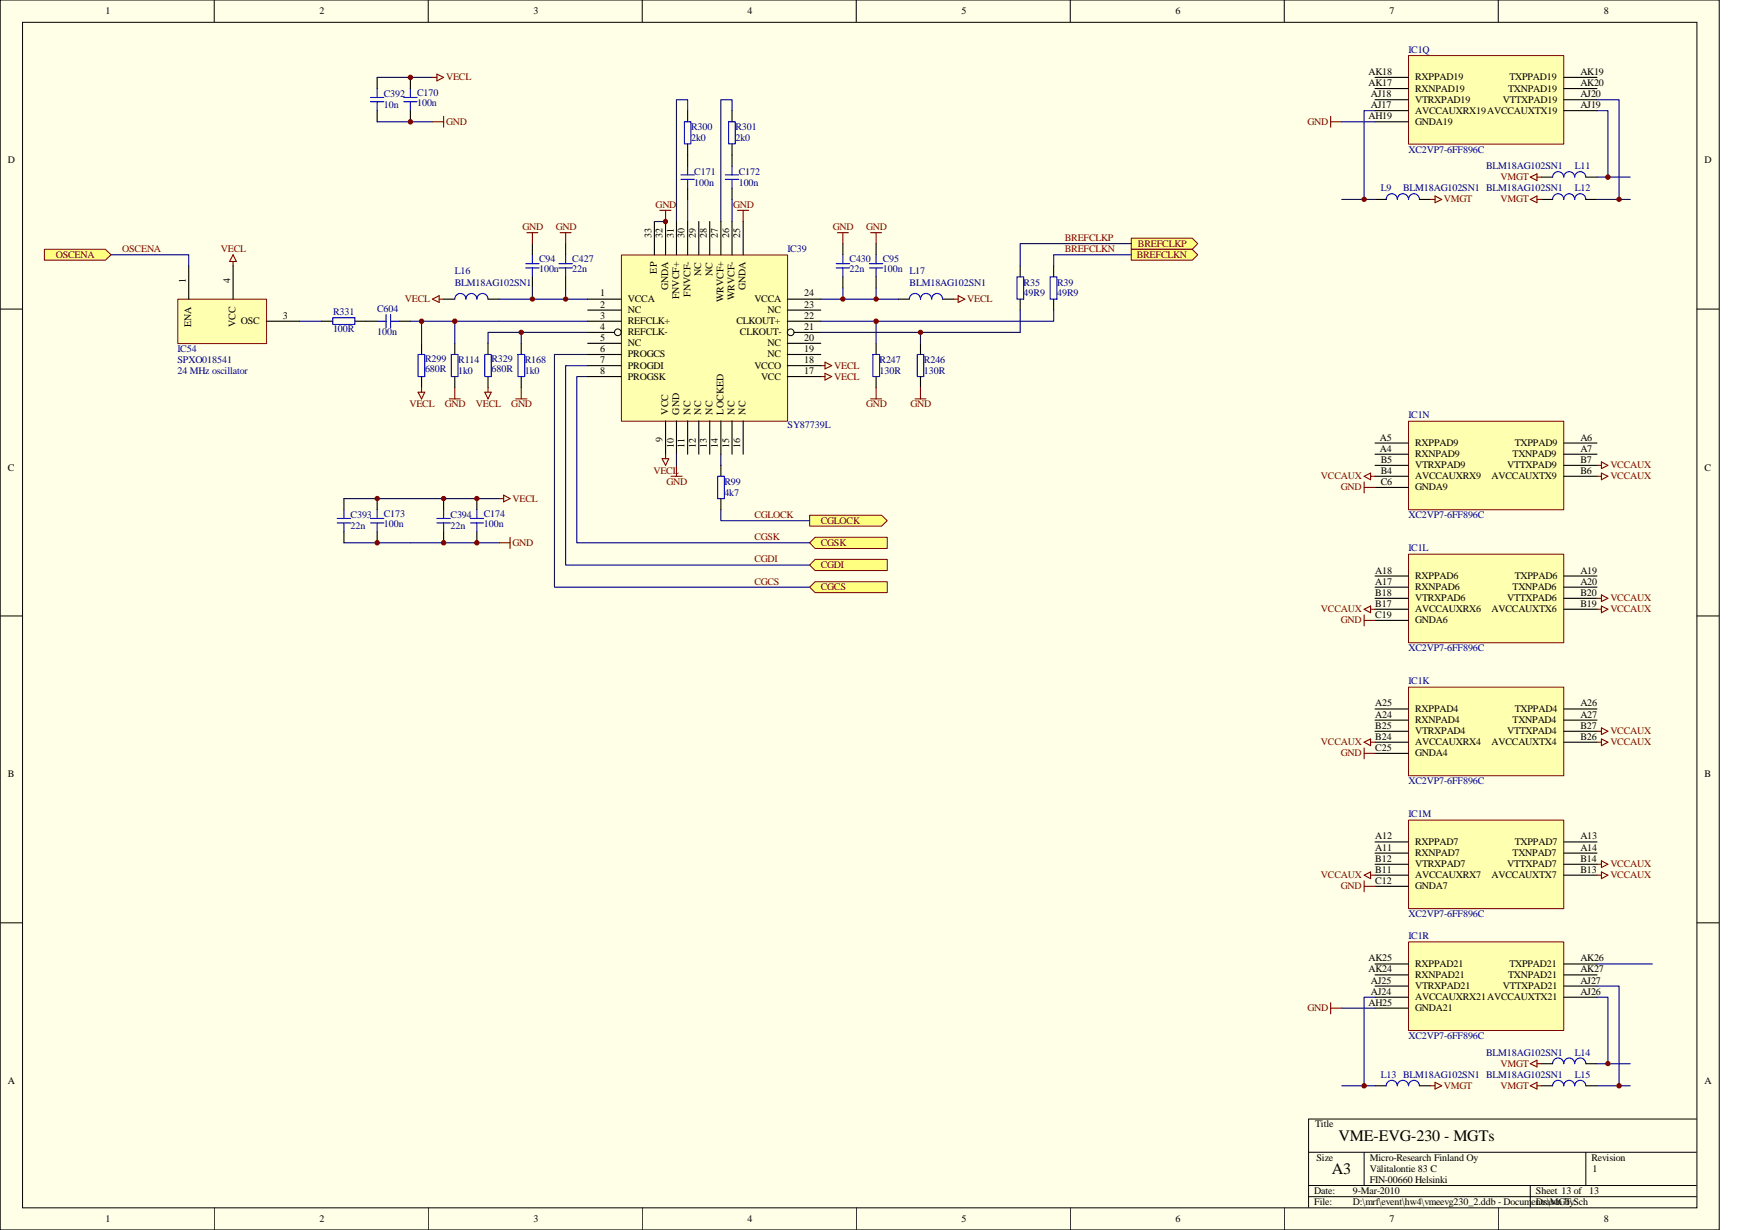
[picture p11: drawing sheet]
<svg xmlns="http://www.w3.org/2000/svg" width="297mm" height="210mm" viewBox="0 0 297 210" stroke-linecap="round" stroke-linejoin="round" font-family="sans-serif">
<path d="M0 0h293.5v209.9h-293.5z" fill="#ffffe8"/>
<g fill="none" stroke="#000" stroke-width=".17">
<path d="M0 0h293.5v209.9h-293.5zM3.8 3.8h285.9v202.3h-285.9zM36.6 0v3.8M73.1 0v3.8M109.6 0v3.8M146.2 0v3.8M182.7 0v3.8M219.2 0v3.8M255.8 0v3.8M0 52.7h3.8M289.6 52.7h3.9M0 105.1h3.8"/>
<path d="M289.6 105.1h3.9M0 157.5h3.8M289.6 157.5h3.9M223.4 196.6h66.2M232.9 196.6v5.7M270.7 196.6v5.7M289.6 191h-66.2v15.1M36.6 206.1v3.8M73.1 206.1v3.8M109.6 206.1v3.8M146.2 206.1v3.8M182.7 206.1v3.8"/>
<path d="M219.2 206.1v3.8M223.4 202.3h66.2M223.4 204.2h66.2M255.8 206.1v3.8M261.2 202.3v3.8"/>
</g>
<path d="M240.5 117.3h26.5v15.1h-26.5z" fill="#ffffb0"/>
<path d="M240.4 117.3h26.6v15.1h-26.6z" fill="none" stroke="#800000" stroke-width=".17"/>
<path d="M234.7 126.7h5.8M234.7 124.8h5.8M234.7 122.9h5.8M234.7 121h5.8M234.7 128.6h5.8M267 126.7h5.6M267 124.8h5.6M267 122.9h5.6M267 121h5.6" fill="none" stroke="#000" stroke-width=".19"/>
<path d="M240.5 94.6h26.5v15.1h-26.5z" fill="#ffffb0"/>
<path d="M240.4 94.6h26.6v15.1h-26.6z" fill="none" stroke="#800000" stroke-width=".17"/>
<path d="M234.7 98.3h5.8M267 98.3h5.6M234.7 104h5.8M234.7 102.1h5.8M234.7 100.2h5.8M234.7 105.9h5.8M267 104h5.6M267 102.1h5.6M267 100.2h5.6" fill="none" stroke="#000" stroke-width=".19"/>
<path d="M240.5 140h26.5v15.1h-26.5z" fill="#ffffb0"/>
<path d="M240.4 140h26.6v15.1h-26.6z" fill="none" stroke="#800000" stroke-width=".17"/>
<path d="M234.7 149.4h5.8M234.7 147.5h5.8M234.7 145.6h5.8M234.7 143.7h5.8M234.7 151.3h5.8M267 149.4h5.6M267 147.5h5.6M267 145.6h5.6M267 143.7h5.6" fill="none" stroke="#000" stroke-width=".19"/>
<path d="M240.5 71.9h26.5v15.1h-26.5z" fill="#ffffb0"/>
<path d="M240.4 71.9h26.6v15.1h-26.6z" fill="none" stroke="#800000" stroke-width=".17"/>
<path d="M234.7 79.4h5.8M234.7 77.5h5.8M234.7 75.6h5.8M267 79.4h5.6M267 77.5h5.6M267 75.6h5.6M234.7 81.3h5.8M234.7 83.2h5.8M267 81.3h5.6" fill="none" stroke="#000" stroke-width=".19"/>
<g fill="none" stroke="#800000" stroke-width=".19">
<path d="M272.6 79.4h.8M273.4 78.8l1.1 .6-1.1 .6zM232.9 82.3v1.8M232.9 83.2h1.8M232.9 81.3l1.1-.6v1.2zM234 81.3h.7M272.6 81.3h.8M273.4 80.7l1.1 .6-1.1 .6zM232.9 104.9v1.9M232.9 105.9h1.8M232.9 104l1.1-.6v1.2zM234 104h.7"/>
<path d="M272.6 104h.8M272.6 102.1h.8M273.4 101.5l1.1 .6-1.1 .6zM273.4 103.4l1.1 .6-1.1 .6zM232.9 127.6v1.9M232.9 128.6h1.8M232.9 126.7l1.1-.6v1.2zM234 126.7h.7M272.6 126.7h.8M272.6 124.8h.8M273.4 124.2l1.1 .6-1.1 .5zM273.4 126.1l1.1 .6-1.1 .6z"/>
<path d="M232.9 150.3v1.9M232.9 151.3h1.8M232.9 149.4l1.1-.6v1.1zM234 149.4h.7M272.6 149.4h.8M272.6 147.5h.8M273.4 146.9l1.1 .6-1.1 .5zM273.4 148.8l1.1 .6-1.1 .5z"/>
</g>
<path d="M240.5 9.5h26.5v15.1h-26.5z" fill="#ffffb0"/>
<path d="M240.4 9.5h26.6v15.1h-26.6z" fill="none" stroke="#800000" stroke-width=".17"/>
<g fill="none" stroke="#000" stroke-width=".19">
<path d="M64.4 13.2v1.9M64.4 18.9v1.9M70.1 13.2v1.9M70.1 18.9v1.9M117.4 18.9v1.9M125 18.9v1.9M234.7 18.9h5.8M234.7 17h5.8M234.7 15.1h5.8M234.7 13.2h5.8M267 18.9h5.6M267 17h5.6"/>
<path d="M267 15.1h5.6M267 13.2h5.6M117.4 24.6v3.8M117.4 32.1v1.9M125 24.6v3.8M125 32.1v1.9M234.7 20.8h5.8M234.7 34h1.9M242.3 34h1.9M263.1 30.2h1.9M263.1 34h1.9M270.7 30.2h1.9"/>
<path d="M270.7 34h1.9M75.7 51.1h1.9M83.3 51.1h1.9M90.9 41.6v1.9M90.9 47.2v1.9M96.6 41.6v1.9M96.6 47.2v1.9M143.9 41.6v1.9M143.9 47.2v1.9M149.6 41.6v1.9M149.6 47.2v1.9M153.4 51.1h1.8"/>
<path d="M160.9 51.1h1.9M58.7 85.1v1.9M58.7 90.8v1.8M64.4 85.1v1.9M64.4 90.8v1.8M75.7 85.1v1.9M75.7 90.8v1.8M81.4 85.1v1.9M81.4 90.8v1.8"/>
</g>
<g fill="none" stroke="#00f" stroke-width=".19">
<path d="M63.2 17.4h2.3M63.2 16.6h2.3M64.4 15.1v1.5M64.4 17.4v1.5M68.9 17.4h2.3M68.9 16.6h2.3M70.1 15.1v1.5M70.1 17.4v1.5M116.2 30.6h2.3M116.2 29.8h2.3M116.8 20.8h1.1v3.8h-1.1zM117.4 28.4v1.4"/>
<path d="M117.4 30.6v1.5M123.8 30.6h2.3M123.8 29.8h2.3M124.4 20.8h1.1v3.8h-1.1zM125 28.4v1.4M125 30.6v1.5M236.6 34a.95 .95 0 0 1 1-.9 .95 .95 0 0 1 .9 .9 .95 .95 0 0 1 1-.9 .95 .95 0 0 1 1 .9 .93 .93 0 0 1 .9-.9 .93 .93 0 0 1 .9 .9M265 30.2a.95 .95 0 0 1 1-.9 .95 .95 0 0 1 1 .9 .93 .93 0 0 1 .9-.9 .93 .93 0 0 1 .9 .9 .95 .95 0 0 1 1-.9 .95 .95 0 0 1 .9 .9M265 34a.95 .95 0 0 1 1-.9 .95 .95 0 0 1 1 .9 .93 .93 0 0 1 .9-.9 .93 .93 0 0 1 .9 .9 .95 .95 0 0 1 1-.9 .95 .95 0 0 1 .9 .9M77.6 51.1a.95 .95 0 0 1 1-1 .95 .95 0 0 1 .9 1 .93 .93 0 0 1 1-1 .93 .93 0 0 1 .9 1 .95 .95 0 0 1 1-1 .95 .95 0 0 1 .9 1M89.7 45.7h2.3M89.7 45h2.3"/>
<path d="M90.9 43.5v1.5M90.9 45.7v1.5M95.4 45.7h2.3M95.4 45h2.3M96.6 43.5v1.5M96.6 45.7v1.5M142.7 45.7h2.3M142.7 45h2.3M143.9 43.5v1.5M143.9 45.7v1.5M148.4 45.7h2.3M148.4 45h2.3"/>
<path d="M149.6 43.5v1.5M149.6 45.7v1.5M155.2 51.1a.95 .95 0 0 1 1-1 .95 .95 0 0 1 .9 1 .95 .95 0 0 1 1-1 .95 .95 0 0 1 .9 1 .93 .93 0 0 1 1-1 .93 .93 0 0 1 .9 1M57.6 89.2h2.3M57.6 88.5h2.3M58.7 87v1.5M58.7 89.2v1.6M63.2 89.2h2.3M63.2 88.5h2.3M64.4 87v1.5M64.4 89.2v1.6M74.6 89.2h2.3"/>
<path d="M74.6 88.5h2.3M75.7 87v1.5M75.7 89.2v1.6M80.3 89.2h2.2M80.3 88.5h2.2M81.4 87v1.5M81.4 89.2v1.6"/>
</g>
<g fill="none" stroke="#800000" stroke-width=".19">
<path d="M73.8 13.2h.8M74.6 12.7l1.1 .5-1.1 .6zM75.7 19.9v1.8M227.2 19.9v1.8M73.8 20.8h1.9M90 39.7h1.8M90.9 39.7v1.9M95.6 39.7h1.9M96.6 39.7v1.9M112.6 35.9h2M113.6 35.9v1.9M125.9 35.9h1.9"/>
<path d="M126.9 35.9v1.9M143 39.7h1.8M143.9 39.7v1.9M148.6 39.7h1.9M149.6 39.7v1.9M227.2 20.8h1.9M244.2 34h.8M245 33.4l1.1 .6-1.1 .6zM261.2 30.2l1.2-.5v1.1zM261.2 34l1.2-.6v1.2zM262.4 30.2h.7M262.4 34h.7"/>
<path d="M73.8 51.1l1.2-.6v1.1zM75 51.1h.7M162.8 51.1h.8M163.6 50.5l1.1 .6-1.1 .5zM113 78.3h1.2l-.6 1.1zM113.6 77.5v.8M115.5 79.4v1.9M140.1 64.3h.7M140.1 62.4h.7M140.8 63.7l1.2 .6-1.2 .6zM140.8 61.8l1.2 .6-1.2 .5zM85.2 85.1h.8"/>
<path d="M85.2 92.6h1.9M86 84.5l1.1 .6-1.1 .5zM87.1 91.7v1.9M114.6 81.3h1.9"/>
</g>
<g fill="none" stroke="#000080" stroke-width=".19">
<path d="M64.4 13.2h9.4M117.4 18.9v-1.9h-1.9v20.8M125 18.9v-1.9h-1.9v20.8M234.7 18.9h-1.8v15.1M272.6 18.9h1.9v11.3M272.6 17h3.8v17M64.4 20.8h9.4M117.4 34v3.8M125 34v3.8M229.1 20.8h5.6M229.1 34h5.6M272.6 34h5.7"/>
<path d="M272.6 30.2h5.7M85.2 51.1h15.1M90.9 49.1v2M96.6 49.1v2M140.1 51.1h13.3M143.9 49.1v2M149.6 49.1v2M115.5 77.5v1.9M58.7 85.1h26.5M58.7 92.6h26.5"/>
</g>
<path d="M138.2 87.9h12.3l1 1-1 .9h-12.3z" fill-rule="evenodd" fill="#ffff80"/>
<path d="M138.2 87.9h12.3l1 1-1 .9h-12.3z" fill="none" stroke="#800000" stroke-width=".17"/>
<path d="M138.2 100.2l.9-.9h12.4v1.8h-12.4z" fill-rule="evenodd" fill="#ffff80"/>
<path d="M138.2 100.2l.9-.9h12.4v1.8h-12.4z" fill="none" stroke="#800000" stroke-width=".17"/>
<path d="M139.1 95.5h12.4v1.9h-12.4l-.9-1z" fill-rule="evenodd" fill="#ffff80"/>
<path d="M139.1 95.5h12.4v1.9h-12.4l-.9-1z" fill="none" stroke="#800000" stroke-width=".17"/>
<path d="M138.2 92.6l.9-.9h12.4v1.9h-12.4z" fill-rule="evenodd" fill="#ffff80"/>
<path d="M138.2 92.6l.9-.9h12.4v1.9h-12.4z" fill="none" stroke="#800000" stroke-width=".17"/>
<path d="M100.3 64.3h-1.8v28.3h39.7M100.3 62.4h-3.7v34h41.6M100.3 60.5h-5.6v39.7h43.5M123.1 77.5v1.9M123.1 87v1.9h15.1" fill="none" stroke="#000080" stroke-width=".19"/>
<path d="M122.5 81.3h1.2v3.8h-1.2z" fill="none" stroke="#00f" stroke-width=".19"/>
<path d="M123.1 79.4v1.9M123.1 85.1v1.9" fill="none" stroke="#000" stroke-width=".19"/>
<path d="M193.1 40.6h10.4l1 1-1 .9h-10.4z" fill-rule="evenodd" fill="#ffff80"/>
<path d="M193.1 40.6h10.4l1 1-1 .9h-10.4z" fill="none" stroke="#800000" stroke-width=".17"/>
<path d="M193.1 42.5h10.4l1 1-1 .9h-10.4z" fill-rule="evenodd" fill="#ffff80"/>
<path d="M193.1 42.5h10.4l1 1-1 .9h-10.4z" fill="none" stroke="#800000" stroke-width=".17"/>
<path d="M149 60.5h1.2v3.8h-1.2zM156.6 60.5h1.1v3.8h-1.1z" fill="none" stroke="#00f" stroke-width=".19"/>
<path d="M149.6 58.6v1.9M157.1 58.6v1.9M149.6 64.3v1.9M157.1 64.3v1.9" fill="none" stroke="#000" stroke-width=".19"/>
<path d="M148.6 68.1h1.9M149.6 66.2v1.9M156.2 68.1h1.9M157.1 66.2v1.9" fill="none" stroke="#800000" stroke-width=".19"/>
<path d="M149.6 54.8v3.8M157.1 56.7v1.9" fill="none" stroke="#000080" stroke-width=".19"/>
<path d="M106.1 43.6h28.3v28.3h-28.3z" fill="#ffffb0"/>
<path d="M106.1 43.5h28.3v28.4h-28.3z" fill="none" stroke="#800000" stroke-width=".17"/>
<g fill="none" stroke="#000" stroke-width=".19">
<path d="M111.7 37.8v5.7M113.6 37.8v5.7M115.5 37.8v5.7M117.4 37.8v5.7M119.3 37.8v5.7M121.2 37.8v5.7M123.1 37.8v5.7M125 37.8v5.7M126.9 37.8v5.7M54.9 54.8h1.9M60.6 54.8h1.9M83.3 58.6v1.9"/>
<path d="M89 58.6v1.9M100.3 51.1h5.7M100.3 52.9h5.7M100.3 54.8h5.7M100.3 56.7h4.6M100.3 58.6h5.7M134.4 51.1h5.7M134.4 52.9h5.7M134.4 54.8h5.7M134.4 58.6h5.7M135.5 56.7h4.6M83.3 64.3v1.9"/>
<path d="M89 64.3v1.9M100.3 60.5h5.7M100.3 62.4h5.7M100.3 64.3h5.7M113.6 71.8v5.7M115.5 71.8v5.7M117.4 71.8v5.7M119.3 71.8v5.7M121.2 71.8v5.7M123.1 71.8v5.7M125 71.8v5.7M126.9 71.8v5.7"/>
<path d="M134.4 60.5h5.7M134.4 62.4h5.7M134.4 64.3h5.7"/>
</g>
<g fill="none" stroke="#000" stroke-width=".17">
<circle cx="105.5" cy="56.7" r=".57"/>
<circle cx="135" cy="56.7" r=".57"/>
</g>
<path d="M111.7 37.8h1.9M85.2 54.8h15.1M85.2 56.7h15.1M89 56.7v1.9" fill="none" stroke="#000080" stroke-width=".19"/>
<path d="M39.8 43.5l.5 1.1h-1.1zM39.8 44.6v.8M82.8 66.9h1.1l-.6 1.2zM83.3 66.2v.7M88.1 68.1h1.9M89 66.2v1.9" fill="none" stroke="#800000" stroke-width=".19"/>
<path d="M56.8 54.2h3.8v1.2h-3.8zM82.8 60.5h1.1v3.8h-1.1zM88.4 60.5h1.2v3.8h-1.2z" fill="none" stroke="#00f" stroke-width=".19"/>
<path d="M30.4 51.1h15.1v7.5h-15.1z" fill="#ffffb0"/>
<path d="M30.3 51.1h15.2v7.5h-15.2z" fill="none" stroke="#800000" stroke-width=".17"/>
<g fill="none" stroke="#000" stroke-width=".19">
<path d="M32.2 45.4v5.7M39.8 45.4v5.7M45.5 54.8h5.6M62.5 54.8h1.9M68.2 54.8h1.9M72 58.6v1.9M77.6 58.6v1.9M174.2 45.4v1.8M174.2 51.1v1.8M179.9 45.4v1.8M179.9 51.1v1.8M72 64.3v1.9"/>
<path d="M77.6 64.3v1.9"/>
</g>
<path d="M51.1 54.8h3.8M70.1 54.8h15.1M72 54.8v3.8M77.6 54.8v3.8M85.2 56.7h-1.9v1.9M174.2 52.9v3.8h-34.1M179.9 52.9v1.9h-39.8M193.1 43.5h-13.2v1.9M193.1 41.6h-18.9v3.8" fill="none" stroke="#000080" stroke-width=".19"/>
<path d="M64.4 54.8h1.5M65.9 53.7v2.3M66.7 53.7v2.3M66.7 54.8h1.5M173.6 47.2h1.1v3.9h-1.1zM179.3 47.2h1.1v3.9h-1.1zM71.4 60.5h1.1v3.8h-1.1zM77 60.5h1.2v3.8h-1.2z" fill="none" stroke="#00f" stroke-width=".19"/>
<path d="M71.4 66.9h1.1l-.5 1.2zM72 66.2v.7M76.7 68.1h1.9M77.6 66.2v1.9" fill="none" stroke="#800000" stroke-width=".19"/>
<path d="M240.5 160.8h26.5v15.1h-26.5z" fill="#ffffb0"/>
<path d="M240.4 160.7h26.6v15.2h-26.6z" fill="none" stroke="#800000" stroke-width=".17"/>
<g fill="none" stroke="#000" stroke-width=".19">
<path d="M234.7 170.2h5.8M234.7 168.3h5.8M234.7 166.4h5.8M234.7 164.5h5.8M234.7 172h5.8M267 170.2h5.6M267 168.3h5.6M267 166.4h5.6M267 164.5h5.6M234.7 185.3h1.9M242.3 185.3h1.9M263.1 181.5h1.9"/>
<path d="M263.1 185.3h1.9M270.7 181.5h1.9M270.7 185.3h1.9"/>
</g>
<path d="M236.6 185.3a.95 .95 0 0 1 1-.9 .95 .95 0 0 1 .9 .9 .95 .95 0 0 1 1-.9 .95 .95 0 0 1 1 .9 .93 .93 0 0 1 .9-.9 .93 .93 0 0 1 .9 .9M265 181.5a.95 .95 0 0 1 1-.9 .95 .95 0 0 1 1 .9 .93 .93 0 0 1 .9-.9 .93 .93 0 0 1 .9 .9 .95 .95 0 0 1 1-.9 .95 .95 0 0 1 .9 .9M265 185.3a.95 .95 0 0 1 1-.9 .95 .95 0 0 1 1 .9 .93 .93 0 0 1 .9-.9 .93 .93 0 0 1 .9 .9 .95 .95 0 0 1 1-.9 .95 .95 0 0 1 .9 .9" fill="none" stroke="#00f" stroke-width=".19"/>
<path d="M227.2 171.1v1.9M227.2 172h1.9M244.2 185.3h.8M245 184.7l1.1 .6-1.1 .5zM261.2 181.5l1.2-.6v1.2zM261.2 185.3l1.2-.6v1.1zM262.4 181.5h.7M262.4 185.3h.7" fill="none" stroke="#800000" stroke-width=".19"/>
<path d="M229.1 172h5.6M234.7 170.2h-1.8v15.1M272.6 170.2h1.9v11.3M272.6 168.3h3.8v17M272.6 164.5h9.5M229.1 185.3h5.6M272.6 185.3h5.7M272.6 181.5h5.7" fill="none" stroke="#000080" stroke-width=".19"/>
<circle cx="232.9" cy="34" r=".37" fill="#800000"/>
<circle cx="232.9" cy="34" r=".37" fill="none" stroke="#800000" stroke-width=".17"/>
<circle cx="274.5" cy="30.2" r=".38" fill="#800000"/>
<circle cx="274.5" cy="30.2" r=".38" fill="none" stroke="#800000" stroke-width=".17"/>
<circle cx="276.4" cy="34" r=".37" fill="#800000"/>
<circle cx="276.4" cy="34" r=".37" fill="none" stroke="#800000" stroke-width=".17"/>
<circle cx="232.9" cy="185.3" r=".38" fill="#800000"/>
<circle cx="232.9" cy="185.3" r=".38" fill="none" stroke="#800000" stroke-width=".17"/>
<circle cx="274.5" cy="181.5" r=".37" fill="#800000"/>
<circle cx="274.5" cy="181.5" r=".37" fill="none" stroke="#800000" stroke-width=".17"/>
<circle cx="276.4" cy="185.3" r=".38" fill="#800000"/>
<circle cx="276.4" cy="185.3" r=".38" fill="none" stroke="#800000" stroke-width=".17"/>
<path d="M7.6 42.5h10.4l1 1-1 .9h-10.4z" fill-rule="evenodd" fill="#ffff80"/>
<path d="M7.6 42.5h10.4l1 1-1 .9h-10.4z" fill="none" stroke="#800000" stroke-width=".17"/>
<circle cx="113.6" cy="37.8" r=".37" fill="#800000"/>
<circle cx="113.6" cy="37.8" r=".37" fill="none" stroke="#800000" stroke-width=".17"/>
<circle cx="143.9" cy="51" r=".37" fill="#800000"/>
<circle cx="143.9" cy="51" r=".37" fill="none" stroke="#800000" stroke-width=".17"/>
<circle cx="149.6" cy="51" r=".37" fill="#800000"/>
<circle cx="149.6" cy="51" r=".37" fill="none" stroke="#800000" stroke-width=".17"/>
<circle cx="90.9" cy="51" r=".37" fill="#800000"/>
<circle cx="90.9" cy="51" r=".37" fill="none" stroke="#800000" stroke-width=".17"/>
<circle cx="96.6" cy="51" r=".37" fill="#800000"/>
<circle cx="96.6" cy="51" r=".37" fill="none" stroke="#800000" stroke-width=".17"/>
<circle cx="70.1" cy="20.8" r=".38" fill="#800000"/>
<circle cx="70.1" cy="20.8" r=".38" fill="none" stroke="#800000" stroke-width=".17"/>
<circle cx="70.1" cy="13.2" r=".38" fill="#800000"/>
<circle cx="70.1" cy="13.2" r=".38" fill="none" stroke="#800000" stroke-width=".17"/>
<circle cx="75.7" cy="92.6" r=".38" fill="#800000"/>
<circle cx="75.7" cy="92.6" r=".38" fill="none" stroke="#800000" stroke-width=".17"/>
<circle cx="75.7" cy="85.1" r=".37" fill="#800000"/>
<circle cx="75.7" cy="85.1" r=".37" fill="none" stroke="#800000" stroke-width=".17"/>
<circle cx="81.4" cy="92.6" r=".38" fill="#800000"/>
<circle cx="81.4" cy="92.6" r=".38" fill="none" stroke="#800000" stroke-width=".17"/>
<circle cx="81.4" cy="85.1" r=".37" fill="#800000"/>
<circle cx="81.4" cy="85.1" r=".37" fill="none" stroke="#800000" stroke-width=".17"/>
<circle cx="64.4" cy="92.6" r=".38" fill="#800000"/>
<circle cx="64.4" cy="92.6" r=".38" fill="none" stroke="#800000" stroke-width=".17"/>
<circle cx="64.4" cy="85.1" r=".37" fill="#800000"/>
<circle cx="64.4" cy="85.1" r=".37" fill="none" stroke="#800000" stroke-width=".17"/>
<circle cx="157.1" cy="56.7" r=".37" fill="#800000"/>
<circle cx="157.1" cy="56.7" r=".37" fill="none" stroke="#800000" stroke-width=".17"/>
<circle cx="149.6" cy="54.8" r=".38" fill="#800000"/>
<circle cx="149.6" cy="54.8" r=".38" fill="none" stroke="#800000" stroke-width=".17"/>
<circle cx="89" cy="56.7" r=".37" fill="#800000"/>
<circle cx="89" cy="56.7" r=".37" fill="none" stroke="#800000" stroke-width=".17"/>
<circle cx="72" cy="54.8" r=".38" fill="#800000"/>
<circle cx="72" cy="54.8" r=".38" fill="none" stroke="#800000" stroke-width=".17"/>
<circle cx="77.6" cy="54.8" r=".38" fill="#800000"/>
<circle cx="77.6" cy="54.8" r=".38" fill="none" stroke="#800000" stroke-width=".17"/>
<path d="M19 43.5h13.2v1.9" fill="none" stroke="#000080" stroke-width=".19"/>
<g font-size="2.7">
<text x="228.5" y="194.7">VME-EVG-230 - MGTs</text>
<text x="227.4" y="200.4">A3</text>
</g>
<g font-size="1.7">
<text x="18" y="2.4">1</text>
<text x="54.6" y="2.4">2</text>
<text x="91.1" y="2.4">3</text>
<text x="127.6" y="2.4">4</text>
<text x="164.2" y="2.4">5</text>
<text x="200.7" y="2.4">6</text>
<text x="237.2" y="2.4">7</text>
<text x="273.8" y="2.4">8</text>
<text x="233.6" y="12.8">AK18</text>
<text x="233.6" y="14.7">AK17</text>
<text x="234" y="16.6">AJ18</text>
<text x="241.6" y="13.7">RXPPAD19</text>
<text x="241.6" y="15.6">RXNPAD19</text>
<text x="241.6" y="17.5">VTRXPAD19</text>
<text x="256.5" y="17.5">VTTXPAD19</text>
<text x="257.5" y="15.6">TXNPAD19</text>
<text x="257.7" y="13.7">TXPPAD19</text>
<text x="269.8" y="16.6">AJ20</text>
<text x="269.8" y="14.7">AK20</text>
<text x="269.8" y="12.8">AK19</text>
<text x="233.6" y="20.4">AH19</text>
<text x="234" y="18.5">AJ17</text>
<text x="241.6" y="21.3">GNDA19</text>
<text x="241.6" y="19.4">AVCCAUXRX19AVCCAUXTX19</text>
<text x="269.8" y="18.5">AJ19</text>
<text x="1.4" y="27.9">D</text>
<text x="291" y="27.9">D</text>
<text x="111.2" y="40.6" transform="rotate(-90 111.2 40.6)">33</text>
<text x="113.1" y="40.6" transform="rotate(-90 113.1 40.6)">32</text>
<text x="115" y="40.6" transform="rotate(-90 115 40.6)">31</text>
<text x="116.9" y="40.6" transform="rotate(-90 116.9 40.6)">30</text>
<text x="118.8" y="40.6" transform="rotate(-90 118.8 40.6)">29</text>
<text x="120.7" y="40.6" transform="rotate(-90 120.7 40.6)">28</text>
<text x="122.6" y="40.6" transform="rotate(-90 122.6 40.6)">27</text>
<text x="124.5" y="40.6" transform="rotate(-90 124.5 40.6)">26</text>
<text x="126.4" y="40.6" transform="rotate(-90 126.4 40.6)">25</text>
<text x="112.1" y="46.7" transform="rotate(-90 112.1 46.7)">EP</text>
<text x="119.7" y="47.1" transform="rotate(-90 119.7 47.1)">NC</text>
<text x="121.6" y="47.1" transform="rotate(-90 121.6 47.1)">NC</text>
<text x="31.7" y="48.2" transform="rotate(-90 31.7 48.2)">1</text>
<text x="39.3" y="48.2" transform="rotate(-90 39.3 48.2)">4</text>
<text x="102.4" y="50.6">1</text>
<text x="102.4" y="52.5">2</text>
<text x="107.2" y="51.6">VCCA</text>
<text x="107.2" y="53.4">NC</text>
<text x="114" y="49.5" transform="rotate(-90 114 49.5)">GNDA</text>
<text x="115.9" y="51.1" transform="rotate(-90 115.9 51.1)">FNVCF+</text>
<text x="117.9" y="50.7" transform="rotate(-90 117.9 50.7)">FNVCF-</text>
<text x="123.5" y="51.6" transform="rotate(-90 123.5 51.6)">WRVCF+</text>
<text x="125.4" y="51.2" transform="rotate(-90 125.4 51.2)">WRVCF-</text>
<text x="127.3" y="49.5" transform="rotate(-90 127.3 49.5)">GNDA</text>
<text x="128.8" y="51.6">VCCA</text>
<text x="131" y="53.4">NC</text>
<text x="137.3" y="52.5">23</text>
<text x="137.3" y="50.6">24</text>
<text x="32.6" y="55.8" transform="rotate(-90 32.6 55.8)">ENA</text>
<text x="40.2" y="55.8" transform="rotate(-90 40.2 55.8)">VCC</text>
<text x="41.1" y="55.3">OSC</text>
<text x="48.3" y="54.4">3</text>
<text x="102.4" y="54.4">3</text>
<text x="102.4" y="56.3">4</text>
<text x="102.4" y="58.2">5</text>
<text x="107.2" y="55.3">REFCLK+</text>
<text x="107.2" y="57.2">REFCLK-</text>
<text x="107.2" y="59.1">NC</text>
<text x="125.7" y="55.3">CLKOUT+</text>
<text x="126.3" y="57.2">CLKOUT-</text>
<text x="131" y="59.1">NC</text>
<text x="137.3" y="54.4">22</text>
<text x="137.3" y="58.2">20</text>
<text x="137.3" y="56.3">21</text>
<text x="102.4" y="60.1">6</text>
<text x="102.4" y="61.9">7</text>
<text x="102.4" y="63.8">8</text>
<text x="107.2" y="61">PROGCS</text>
<text x="107.2" y="62.9">PROGDI</text>
<text x="107.2" y="64.8">PROGSK</text>
<text x="128.8" y="62.9">VCCO</text>
<text x="129.9" y="64.8">VCC</text>
<text x="131" y="61">NC</text>
<text x="137.3" y="63.8">17</text>
<text x="137.3" y="60.1">19</text>
<text x="137.3" y="61.9">18</text>
<text x="114" y="70.7" transform="rotate(-90 114 70.7)">VCC</text>
<text x="115.9" y="70.7" transform="rotate(-90 115.9 70.7)">GND</text>
<text x="117.9" y="70.7" transform="rotate(-90 117.9 70.7)">NC</text>
<text x="119.7" y="70.7" transform="rotate(-90 119.7 70.7)">NC</text>
<text x="121.6" y="70.7" transform="rotate(-90 121.6 70.7)">NC</text>
<text x="123.5" y="70.7" transform="rotate(-90 123.5 70.7)">LOCKED</text>
<text x="125.4" y="70.7" transform="rotate(-90 125.4 70.7)">NC</text>
<text x="127.3" y="70.7" transform="rotate(-90 127.3 70.7)">NC</text>
<text x="113.1" y="75.4" transform="rotate(-90 113.1 75.4)">9</text>
<text x="115" y="76.4" transform="rotate(-90 115 76.4)">10</text>
<text x="116.9" y="76.4" transform="rotate(-90 116.9 76.4)">11</text>
<text x="118.8" y="76.4" transform="rotate(-90 118.8 76.4)">12</text>
<text x="120.7" y="76.4" transform="rotate(-90 120.7 76.4)">13</text>
<text x="122.6" y="76.4" transform="rotate(-90 122.6 76.4)">14</text>
<text x="124.5" y="76.4" transform="rotate(-90 124.5 76.4)">15</text>
<text x="126.4" y="76.4" transform="rotate(-90 126.4 76.4)">16</text>
<text x="235.5" y="75.2">A5</text>
<text x="235.5" y="77.1">A4</text>
<text x="241.6" y="76.1">RXPPAD9</text>
<text x="258.6" y="76.1">TXPPAD9</text>
<text x="269.8" y="75.2">A6</text>
<text x="269.8" y="77.1">A7</text>
<text x="1.4" y="80.3">C</text>
<text x="235.7" y="82.8">C6</text>
<text x="235.7" y="79">B5</text>
<text x="235.7" y="80.9">B4</text>
<text x="241.6" y="83.7">GNDA9</text>
<text x="241.6" y="78">RXNPAD9</text>
<text x="241.6" y="79.9">VTRXPAD9</text>
<text x="241.6" y="81.8">AVCCAUXRX9</text>
<text x="254.6" y="81.8">AVCCAUXTX9</text>
<text x="257.3" y="79.9">VTTXPAD9</text>
<text x="258.2" y="78">TXNPAD9</text>
<text x="269.8" y="80.9">B6</text>
<text x="269.8" y="79">B7</text>
<text x="291" y="80.3">C</text>
<text x="234.8" y="97.9">A18</text>
<text x="234.8" y="99.8">A17</text>
<text x="234.8" y="101.6">B18</text>
<text x="241.6" y="98.8">RXPPAD6</text>
<text x="241.6" y="100.7">RXNPAD6</text>
<text x="258.2" y="100.7">TXNPAD6</text>
<text x="258.6" y="98.8">TXPPAD6</text>
<text x="269.8" y="97.9">A19</text>
<text x="269.8" y="101.6">B20</text>
<text x="269.8" y="99.8">A20</text>
<text x="234.8" y="105.5">C19</text>
<text x="234.8" y="103.5">B17</text>
<text x="241.6" y="106.4">GNDA6</text>
<text x="241.6" y="102.6">VTRXPAD6</text>
<text x="241.6" y="104.5">AVCCAUXRX6</text>
<text x="254.6" y="104.5">AVCCAUXTX6</text>
<text x="257.3" y="102.6">VTTXPAD6</text>
<text x="269.8" y="103.5">B19</text>
<text x="234.8" y="120.6">A25</text>
<text x="234.8" y="122.5">A24</text>
<text x="234.8" y="124.3">B25</text>
<text x="241.6" y="121.5">RXPPAD4</text>
<text x="241.6" y="123.4">RXNPAD4</text>
<text x="241.6" y="125.3">VTRXPAD4</text>
<text x="257.3" y="125.3">VTTXPAD4</text>
<text x="258.2" y="123.4">TXNPAD4</text>
<text x="258.6" y="121.5">TXPPAD4</text>
<text x="269.8" y="120.6">A26</text>
<text x="269.8" y="124.3">B27</text>
<text x="269.8" y="122.5">A27</text>
<text x="234.8" y="128.1">C25</text>
<text x="234.8" y="126.2">B24</text>
<text x="241.6" y="129.1">GNDA4</text>
<text x="241.6" y="127.2">AVCCAUXRX4</text>
<text x="254.6" y="127.2">AVCCAUXTX4</text>
<text x="269.8" y="126.2">B26</text>
<text x="1.4" y="132.7">B</text>
<text x="291" y="132.7">B</text>
<text x="234.8" y="143.3">A12</text>
<text x="269.8" y="143.3">A13</text>
<text x="234.8" y="145.2">A11</text>
<text x="234.8" y="147">B12</text>
<text x="234.8" y="148.9">B11</text>
<text x="241.6" y="144.2">RXPPAD7</text>
<text x="241.6" y="146.1">RXNPAD7</text>
<text x="241.6" y="148">VTRXPAD7</text>
<text x="241.6" y="149.9">AVCCAUXRX7</text>
<text x="254.6" y="149.9">AVCCAUXTX7</text>
<text x="257.3" y="148">VTTXPAD7</text>
<text x="258.2" y="146.1">TXNPAD7</text>
<text x="258.6" y="144.2">TXPPAD7</text>
<text x="269.8" y="148.9">B13</text>
<text x="269.8" y="147">B14</text>
<text x="269.8" y="145.2">A14</text>
<text x="234.8" y="150.8">C12</text>
<text x="241.6" y="151.8">GNDA7</text>
<text x="233.6" y="164">AK25</text>
<text x="233.6" y="165.9">AK24</text>
<text x="234" y="167.9">AJ25</text>
<text x="241.6" y="165">RXPPAD21</text>
<text x="241.6" y="166.9">RXNPAD21</text>
<text x="257.5" y="166.9">TXNPAD21</text>
<text x="257.7" y="165">TXPPAD21</text>
<text x="269.8" y="167.9">AJ27</text>
<text x="269.8" y="165.9">AK27</text>
<text x="269.8" y="164">AK26</text>
<text x="233.6" y="171.6">AH25</text>
<text x="234" y="169.7">AJ24</text>
<text x="241.6" y="172.6">GNDA21</text>
<text x="241.6" y="168.8">VTRXPAD21</text>
<text x="241.6" y="170.7">AVCCAUXRX21AVCCAUXTX21</text>
<text x="256.5" y="168.8">VTTXPAD21</text>
<text x="269.8" y="169.7">AJ26</text>
<text x="1.4" y="185">A</text>
<text x="291" y="185">A</text>
<text x="224.5" y="192.4">Title</text>
<text x="224.4" y="203.8">Date:</text>
<text x="224.7" y="198.1">Size</text>
<text x="231" y="203.8">9-Mar-2010</text>
<text x="233.8" y="198.1">Micro-Research Finland Oy</text>
<text x="233.8" y="200">Välitalontie 83 C</text>
<text x="233.8" y="201.9">FIN-00660 Helsinki</text>
<text x="262.2" y="203.8">Sheet 13 of</text>
<text x="271.3" y="203.8">13</text>
<text x="271.7" y="198.1">Revision</text>
<text x="271.9" y="200">1</text>
<text x="18" y="208.5">1</text>
<text x="54.6" y="208.5">2</text>
<text x="91.1" y="208.5">3</text>
<text x="127.6" y="208.5">4</text>
<text x="164.2" y="208.5">5</text>
<text x="200.7" y="208.5">6</text>
<text x="224.4" y="205.7">File:</text>
<text x="231" y="205.7">D:\mrf\event\hw4\vmeevg230_2.ddb - Documents\MGT.Sch</text>
<text x="237.2" y="208.5">7</text>
<text x="262.2" y="205.7">Drawn by:</text>
<text x="273.8" y="208.5">8</text>
</g>
<g font-size="1.7" fill="#000080">
<text x="240.5" y="9">IC1Q</text>
<text x="65.5" y="16.6">C392</text>
<text x="71.2" y="16.4">C170</text>
<text x="65.5" y="18.5">10n</text>
<text x="71.2" y="18.1">100n</text>
<text x="118" y="22.2">R300</text>
<text x="125.6" y="22.2">R301</text>
<text x="118" y="24.1">2k0</text>
<text x="118.5" y="29.8">C171</text>
<text x="125.6" y="24.1">2k0</text>
<text x="126.1" y="29.8">C172</text>
<text x="240.5" y="26">XC2VP7-6FF896C</text>
<text x="253.7" y="28.9">BLM18AG102SN1</text>
<text x="268.9" y="28.9">L11</text>
<text x="118.5" y="31.7">100n</text>
<text x="126.1" y="31.7">100n</text>
<text x="235.7" y="32.6">L9</text>
<text x="239.5" y="32.6">BLM18AG102SN1 BLM18AG102SN1</text>
<text x="268.9" y="32.6">L12</text>
<text x="77.6" y="46.8">L16</text>
<text x="92" y="44.7">C94</text>
<text x="92" y="46.4">100n</text>
<text x="97.7" y="44.7">C427</text>
<text x="97.7" y="46.4">22n</text>
<text x="134.4" y="43.1">IC39</text>
<text x="145" y="44.7">C430</text>
<text x="145" y="46.4">22n</text>
<text x="150.7" y="44.7">C95</text>
<text x="150.7" y="46.4">100n L17</text>
<text x="56.9" y="53.8">R331</text>
<text x="64.4" y="53.3">C604</text>
<text x="77.6" y="48.7">BLM18AG102SN1</text>
<text x="155.3" y="48.7">BLM18AG102SN1</text>
<text x="174.7" y="48.7">R35</text>
<text x="174.7" y="50.6">49R9</text>
<text x="180.5" y="48.7">R39</text>
<text x="180.5" y="50.6">49R9</text>
<text x="56.9" y="56.6">100R</text>
<text x="64.4" y="57.2">100n</text>
<text x="30.3" y="60.1">IC54</text>
<text x="30.3" y="61.9">SPXO018541</text>
<text x="30.3" y="63.8">24 MHz oscillator</text>
<text x="72.6" y="61.8">R299</text>
<text x="72.6" y="63.5">680R</text>
<text x="78.2" y="61.9">R114</text>
<text x="78.2" y="63.8">1k0</text>
<text x="83.9" y="61.8">R329</text>
<text x="83.9" y="63.5">680R</text>
<text x="89.6" y="61.9">R168</text>
<text x="89.6" y="63.8">1k0</text>
<text x="150.2" y="61.9">R247</text>
<text x="150.2" y="63.8">130R</text>
<text x="157.7" y="61.9">R246</text>
<text x="157.7" y="63.8">130R</text>
<text x="240.5" y="71.4">IC1N</text>
<text x="134.4" y="73.1">SY87739L</text>
<text x="123.7" y="82.8">R99</text>
<text x="59.9" y="88.4">C393</text>
<text x="65.5" y="88.2">C173</text>
<text x="65.5" y="89.9">100n</text>
<text x="76.9" y="88.4">C394</text>
<text x="82.6" y="88.2">C174</text>
<text x="82.6" y="89.9">100n</text>
<text x="123.7" y="84.6">4k7</text>
<text x="240.5" y="88.4">XC2VP7-6FF896C</text>
<text x="59.9" y="90.3">22n</text>
<text x="76.9" y="90.3">22n</text>
<text x="240.5" y="94.1">IC1L</text>
<text x="240.5" y="111.1">XC2VP7-6FF896C</text>
<text x="240.5" y="116.8">IC1K</text>
<text x="240.5" y="133.8">XC2VP7-6FF896C</text>
<text x="240.5" y="139.5">IC1M</text>
<text x="240.5" y="156.5">XC2VP7-6FF896C</text>
<text x="240.5" y="160.3">IC1R</text>
<text x="240.5" y="177.3">XC2VP7-6FF896C</text>
<text x="235.7" y="183.9">L13 BLM18AG102SN1 BLM18AG102SN1</text>
<text x="253.7" y="180.1">BLM18AG102SN1</text>
<text x="268.9" y="180.1">L14</text>
<text x="268.9" y="183.9">L15</text>
</g>
<g font-size="1.7" fill="#800000">
<text x="76.2" y="13.7">VECL</text>
<text x="76.2" y="21.3">GND</text>
<text x="223.2" y="21.3">GND</text>
<text x="111.9" y="35.5">GND</text>
<text x="125.2" y="35.5">GND</text>
<text x="246.5" y="34.5">VMGT</text>
<text x="256.2" y="30.7">VMGT</text>
<text x="256.2" y="34.5">VMGT</text>
<text x="89.2" y="39.2">GND</text>
<text x="94.9" y="39.2">GND</text>
<text x="142.2" y="39.2">GND</text>
<text x="147.9" y="39.2">GND</text>
<text x="181.8" y="41.1">BREFCLKP</text>
<text x="9.5" y="44">OSCENA</text>
<text x="20.9" y="43.1">OSCENA</text>
<text x="37.7" y="43.1">VECL</text>
<text x="181.8" y="43.1">BREFCLKN</text>
<text x="194.1" y="44">BREFCLKN</text>
<text x="194.3" y="42.1">BREFCLKP</text>
<text x="69.1" y="51.6">VECL</text>
<text x="165.1" y="51.6">VECL</text>
<text x="142.4" y="64.8">VECL</text>
<text x="142.4" y="62.9">VECL</text>
<text x="69.9" y="69.5">VECL</text>
<text x="75.9" y="69.5">GND</text>
<text x="81.2" y="69.5">VECL</text>
<text x="87.3" y="69.5">GND</text>
<text x="147.9" y="69.5">GND</text>
<text x="155.4" y="69.5">GND</text>
<text x="111.5" y="80.9">VECL</text>
<text x="113.8" y="82.8">GND</text>
<text x="225.5" y="81.8">VCCAUX</text>
<text x="228.9" y="83.7">GND</text>
<text x="274.9" y="81.8">VCCAUX</text>
<text x="274.9" y="79.9">VCCAUX</text>
<text x="87.5" y="85.6">VECL</text>
<text x="128.8" y="88.4">CGLOCK</text>
<text x="140.1" y="89.4">CGLOCK</text>
<text x="87.5" y="93.1">GND</text>
<text x="128.8" y="92.2">CGSK</text>
<text x="128.8" y="96">CGDI</text>
<text x="140.1" y="93.1">CGSK</text>
<text x="128.8" y="99.8">CGCS</text>
<text x="140.1" y="100.7">CGCS</text>
<text x="140.1" y="96.9">CGDI</text>
<text x="225.5" y="104.5">VCCAUX</text>
<text x="228.9" y="106.4">GND</text>
<text x="274.9" y="104.5">VCCAUX</text>
<text x="274.9" y="102.6">VCCAUX</text>
<text x="274.9" y="125.3">VCCAUX</text>
<text x="225.5" y="127.2">VCCAUX</text>
<text x="228.9" y="129.1">GND</text>
<text x="274.9" y="127.2">VCCAUX</text>
<text x="225.5" y="149.9">VCCAUX</text>
<text x="274.9" y="149.9">VCCAUX</text>
<text x="274.9" y="148">VCCAUX</text>
<text x="228.9" y="151.8">GND</text>
<text x="223.2" y="172.6">GND</text>
<text x="246.5" y="185.8">VMGT</text>
<text x="256.2" y="182">VMGT</text>
<text x="256.2" y="185.8">VMGT</text>
</g>
</svg>
